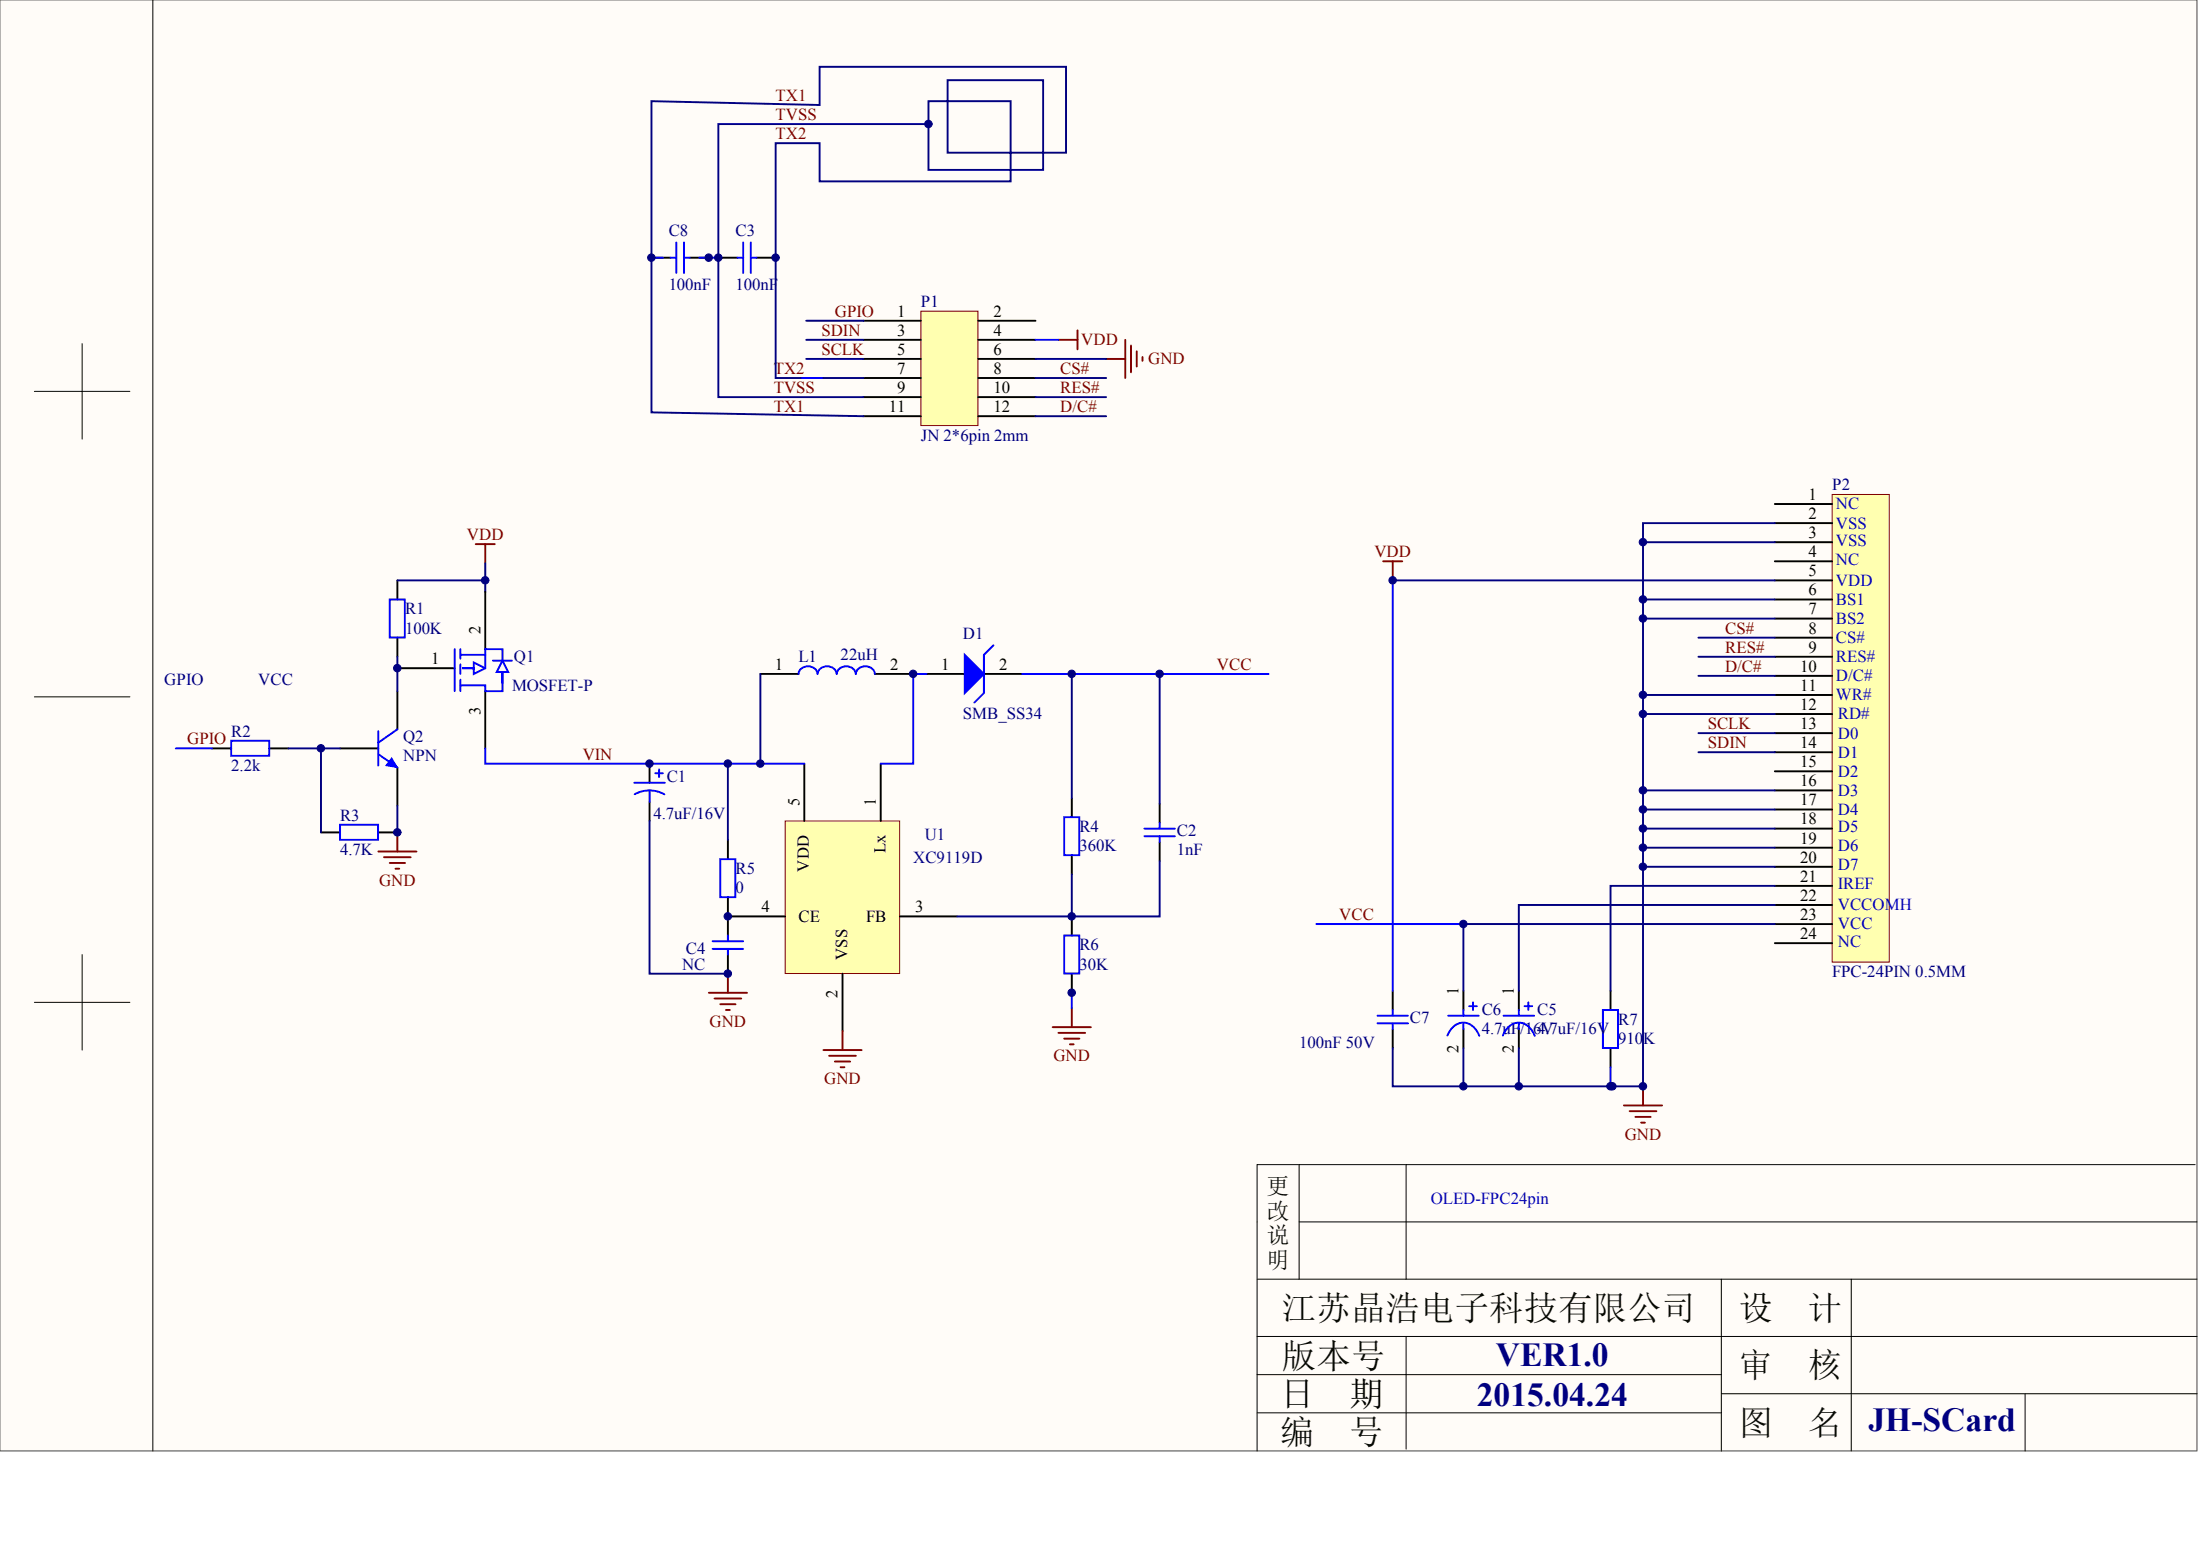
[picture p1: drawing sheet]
<svg xmlns="http://www.w3.org/2000/svg" width="840mm" height="594mm" viewBox="0 0 840 594" stroke-linecap="round" stroke-linejoin="round" font-family="sans-serif">
<path d="M0 0h838.4v553.6h-838.4z" fill="#fffcf8" stroke="#696969" stroke-width=".38"/>
<g fill="none" stroke="#000" stroke-width=".38">
<path d="M58.3 0v553.6M31.4 131.1v36.4M13.1 149.3h36.5M13.1 265.9h36.5M31.4 364.2v36.5M13.1 382.4h36.5M495.8 444.4v43.7M536.6 444.4v43.7M837.8 444.4h-358v109.2M495.8 466.2h342.7M479.8 488.1h358.7M656.9 488.1v65.5"/>
<path d="M706.5 488.1v65.5M479.8 509.9h358.7M536.6 509.9v43M479.8 524.5h177.1M479.8 539.1h177.1M656.9 531.8h181.6M772.9 531.8v21.8"/>
</g>
<g fill="none" stroke="#000" stroke-width=".73">
<path d="M151.7 221.5v7.2M151.7 243.3v7.3M290.2 257.1h14.6M333.9 257.1h14.6M151.7 263.7v14.6M80.9 285.6h7.3M102.8 285.6h7.3M129.8 285.6h14.6M151.7 292.8v14.6M247.9 291.4v7.3M122.5 317.6h7.3M144.4 317.6h7.3"/>
<path d="M247.9 306v7.2M531.5 378.1v7.3M558.5 378.1v7.3M579.6 378.1v7.3M614.6 378.1v7.3M531.5 392.6v7.3M558.5 392.6v7.3M579.6 392.6v7.3M614.6 399.9v7.3"/>
</g>
<g fill="none" stroke="#00f" stroke-width=".73">
<path d="M305.5 144.2h8.7M148.7 228.7h5.8v14.5h-5.8zM312 257.1a3.7 3.7 0 0 0-3.6-2.9 3.7 3.7 0 0 0-3.6 2.9M319.3 257.1a3.7 3.7 0 0 0-3.6-2.9 3.7 3.7 0 0 0-3.6 2.9M326.6 257.1a3.7 3.7 0 0 0-3.6-2.9 3.7 3.7 0 0 0-3.6 2.9M333.9 257.1a3.7 3.7 0 0 0-3.6-2.9 3.7 3.7 0 0 0-3.7 2.9M144.4 279v13.1M151.7 278.3l-7.3 5.1M88.2 282.6h14.5v5.8h-14.5zM144.4 287.7l7.3 5.1M242.1 298.7h11.6M250.1 295h2.9"/>
<path d="M251.5 293.6v2.9M129.8 314.7h14.5v5.8h-14.5zM247.9 301.6a11.6 11.6 0 0 1 5.7 1.5M247.9 301.6a11.6 11.6 0 0 0-5.7 1.4M247.9 301.6v4.4M525.7 387.5h11.7M525.7 390.5h11.7M531.5 385.4v2.1M531.5 390.5v2.1M552.4 395.1a6.8 6.8 0 0 1 7.2-4.8 7.4 7.4 0 0 1 5 4.9M552.7 387.5h11.6M558.5 385.4v2.1"/>
<path d="M558.5 390.5v2.1M560.7 383.9h2.9M562.1 382.4v3M573.5 395.1a6.8 6.8 0 0 1 7.2-4.8 7.4 7.4 0 0 1 5 4.9M573.8 387.5h11.7M579.6 385.4v2.1M579.6 390.5v2.1M581.8 383.9h3M583.3 382.4v3M611.7 385.4h5.8v14.5h-5.8z"/>
</g>
<path d="M149.5 289.2l2.2 3.6-4.4-.7z" fill="#00f" stroke="#00f" stroke-width=".38"/>
<path d="M110.1 285.6h19.7" fill="none" stroke="#000080" stroke-width=".73"/>
<path d="M151.7 317.6v7.3M144.4 324.9h14.5M146.6 327.1h10.2M148.7 329.3h5.9M150.9 331.5h1.5" fill="none" stroke="#800000" stroke-width=".73"/>
<path d="M299.7 313.2h43.6v58.2h-43.6z" fill="#ffffb0" stroke="#800000" stroke-width=".38"/>
<g fill="none" stroke="#000" stroke-width=".73">
<path d="M353.6 257.1h14.6M375.5 257.1h14.6M307 291.4v21.8M336.1 291.4v21.8M409 304.5v7.3M442.6 306.7v7.3M277.8 320.5v7.3M409 326.4v7.2M442.6 321.3v7.2M277.8 349.7h21.9M277.8 342.4v14.6M343.4 349.7h21.9"/>
<path d="M409 349.7v7.3M277.8 364.2v7.3M321.5 371.5v21.9M409 371.5v7.3"/>
</g>
<g fill="#00f" stroke="#00f" stroke-width=".73">
<path d="M368.2 249.9l7.3 7.2-7.3 7.3z"/>
<path d="M375.5 249.9l3.6-3.7z"/>
</g>
<path d="M375.5 249.9v14.5l-3.7 3.7M406.1 311.8h5.8v14.5h-5.8zM436.7 316.2h11.7M436.7 319.1h11.7M442.6 314v2.2M442.6 319.1v2.2M274.9 327.8h5.7v14.5h-5.7zM272 359.1h11.6M277.8 357v2.1M406.1 357h5.8v14.4h-5.8zM272 362.1h11.6M277.8 362.1v2.1" fill="none" stroke="#00f" stroke-width=".73"/>
<g fill="none" stroke="#800000" stroke-width=".73">
<path d="M270.5 378.8h14.6M277.8 371.5v7.3M272.7 381h10.2M274.9 383.2h5.8M277.1 385.4h1.4M321.5 393.4v7.3M401.7 391.9h14.6M403.9 394.1h10.2M406.1 396.3h5.9M408.3 398.5h1.5M409 384.6v7.3M314.2 400.7h14.6"/>
<path d="M316.4 402.8h10.2M318.6 405h5.9M320.8 407.2h1.5"/>
</g>
<path d="M290.2 257.1v34.3M409 257.1v47.4M442.6 257.1v49.6M277.8 291.4v29.1M151.7 307.4v10.2M247.9 313.2v58.3h29.9M409 333.6v16.1M442.6 328.5v21.2h-77.3" fill="none" stroke="#000080" stroke-width=".73"/>
<path d="M699.2 188.7h21.8v178.4h-21.8z" fill="#ffffb0" stroke="#800000" stroke-width=".38"/>
<g fill="none" stroke="#000" stroke-width=".73">
<path d="M677.3 192.3h21.9M677.3 199.6h21.9M677.3 206.9h21.9M677.3 214.2h21.9M677.3 221.5h21.9M677.3 228.7h21.9M677.3 236h21.9M677.3 243.3h21.9M677.3 250.6h21.9M677.3 257.9h21.9M677.3 265.2h21.9M677.3 272.4h21.9"/>
<path d="M677.3 279.7h21.9M677.3 287h21.9M677.3 294.3h21.9M677.3 301.6h21.9M677.3 308.9h21.9M677.3 316.2h21.9M677.3 323.4h21.9M677.3 330.7h21.9M677.3 338h21.9M677.3 345.3h21.9M677.3 352.6h21.9M677.3 359.9h21.9"/>
</g>
<path d="M648.2 243.3h29.1M648.2 250.6h29.1M648.2 257.9h29.1M648.2 279.7h29.1M648.2 287h29.1" fill="none" stroke="#000080" stroke-width=".73"/>
<path d="M351.4 118.7h21.8v43.7h-21.8z" fill="#ffffb0" stroke="#800000" stroke-width=".38"/>
<g fill="none" stroke="#000" stroke-width=".73">
<path d="M248.6 98.3h7.3M263.2 98.3h7.3M274.1 98.3h7.3M288.7 98.3h7.3M329.6 122.4h21.8M329.6 129.7h21.8M329.6 136.9h21.8M373.3 122.4h21.9M373.3 129.7h21.9M373.3 136.9h21.9M329.6 144.2h21.8M329.6 151.5h21.8"/>
<path d="M329.6 158.8h21.8M373.3 144.2h21.9M373.3 151.5h21.9M373.3 158.8h21.9M185.2 225.8v21.9M151.7 255h21.8M185.2 263.7v21.9"/>
</g>
<g fill="none" stroke="#000080" stroke-width=".73">
<path d="M354.4 47.3h-80.3v104.2h55.5M307.7 129.7h21.9M307.7 122.4h21.9M307.7 136.9h21.9M395.2 136.9h27M305.5 144.2h-9.5v-89.6h16.8v14.6h72.9v-30.6h-31.3v26.2h43.7v-34.2h-36.5v27.7h45.2v-32.8h-94v14.6l-64.2-1.5v118.7l81 1.5M314.2 144.2h15.4M395.2 144.2h27M395.2 151.5h27M395.2 158.8h27M677.3 199.6h-50.3v29.1M185.2 214.9v10.9"/>
<path d="M627 206.9h50.3M151.7 221.5h33.5M531.5 221.5h145.8M677.3 228.7h-50.3v7.3M677.3 236h-50.3v65.6M151.7 250.6v13.1M627 265.2h50.3M627 272.4h50.3M122.5 285.6v32M627 308.9h50.3M627 316.2h50.3M677.3 301.6h-50.3v29.1"/>
<path d="M627 323.4h50.3M677.3 338h-62.7v40.1M677.3 330.7h-50.3v83.8h-47.4M677.3 352.6h-118.8v25.5M677.3 345.3h-97.7v32.8M531.5 399.9v14.6h27v-14.6M579.6 399.9v14.6h-21.1"/>
</g>
<g fill="none" stroke="#800000" stroke-width=".73">
<path d="M403.9 129.7h7.3M411.2 126v7.3M422.2 136.9h7.2M429.4 129.7v14.5M431.6 131.8v10.2M433.8 134v5.9M436 136.2v1.5M181.6 207.6h7.2M185.2 207.6v7.3M527.9 214.2h7.3M531.5 214.2v7.3M627 414.5v7.3"/>
<path d="M619.7 421.8h14.6M621.9 424h10.2M624.1 426.2h5.9M626.3 428.3h1.5"/>
</g>
<g fill="none" stroke="#00f" stroke-width=".73">
<path d="M248.6 98.3h4.4M255.9 98.3h2.2M258.1 92.5v11.7M261 98.3h2.2M261 92.5v11.7M266.9 98.3h7.2M281.4 98.3h2.2M283.6 92.5v11.7M286.5 92.5v11.7M286.5 98.3h2.2M395.2 129.7h8.7M531.5 221.5v156.6"/>
<path d="M173.5 247.7v16M175.7 249.9h9.5v-2.2h6.6v4.3M175.7 247.7v3.6M175.7 253.5v3.6M175.7 259.3v4.4M176.4 255h4.4v-2.2l4.4 2.2-4.4 2.1v-2.1zM185.2 249.9v5.1M188.1 252h7.3M191.8 252l2.1 4.4h-2.1v4.4v-4.4h-2.2zM353.6 257.1h-5.1v34.3h-12.4M390.1 257.1h94M191.8 260.8v2.9h-6.6v-2.2h-9.5"/>
<path d="M67.1 285.6h13.8M185.2 285.6v5.8h121.8M502.4 352.6h56.1M409 378.1v6.5M614.6 407.2v7.3h.8"/>
</g>
<g fill="#000080" stroke="#000080" stroke-width=".38">
<circle cx="122.5" cy="285.5" r="1.42"/>
<circle cx="151.6" cy="317.6" r="1.42"/>
<circle cx="151.6" cy="254.9" r="1.42"/>
<circle cx="185.2" cy="221.4" r="1.42"/>
<circle cx="247.9" cy="291.4" r="1.42"/>
<circle cx="248.6" cy="98.3" r="1.42"/>
<circle cx="270.5" cy="98.3" r="1.42"/>
<circle cx="274.1" cy="98.3" r="1.42"/>
<circle cx="277.8" cy="371.5" r="1.42"/>
<circle cx="277.8" cy="349.6" r="1.42"/>
<circle cx="277.8" cy="291.4" r="1.42"/>
<circle cx="290.2" cy="291.4" r="1.42"/>
<circle cx="296" cy="98.3" r="1.42"/>
<circle cx="348.5" cy="257.1" r="1.42"/>
<circle cx="354.3" cy="47.3" r="1.42"/>
<circle cx="409" cy="378.8" r="1.42"/>
<circle cx="409" cy="349.6" r="1.42"/>
<circle cx="409" cy="257.1" r="1.42"/>
<circle cx="442.5" cy="257.1" r="1.42"/>
<circle cx="531.5" cy="221.4" r="1.42"/>
<circle cx="558.5" cy="414.5" r="1.42"/>
<circle cx="558.5" cy="352.5" r="1.42"/>
<circle cx="579.6" cy="414.5" r="1.42"/>
<circle cx="614.6" cy="414.5" r="1.42"/>
<circle cx="615.3" cy="414.5" r="1.42"/>
<circle cx="627" cy="414.5" r="1.42"/>
<circle cx="627" cy="330.7" r="1.42"/>
<circle cx="627" cy="323.4" r="1.42"/>
<circle cx="627" cy="316.1" r="1.42"/>
<circle cx="627" cy="308.8" r="1.42"/>
<circle cx="627" cy="301.5" r="1.42"/>
<circle cx="627" cy="272.4" r="1.42"/>
<circle cx="627" cy="265.1" r="1.42"/>
<circle cx="627" cy="236" r="1.42"/>
<circle cx="627" cy="228.7" r="1.42"/>
<circle cx="627" cy="206.8" r="1.42"/>
</g>
<g font-size="13.1" fill="#080d02">
<text x="489.2" y="503.7">江苏晶浩电子科技有限公司</text>
<text x="663.5" y="503.7">设</text>
<text x="689.9" y="503.7">计</text>
<text x="489.2" y="521.9">版本号</text>
<text x="663.5" y="525.6">审</text>
<text x="689.9" y="525.6">核</text>
<text x="488.5" y="551.1">编</text>
<text x="515" y="551.1">号</text>
<text x="663.5" y="547.4">图</text>
<text x="689.9" y="547.4">名</text>
</g>
<g font-size="13.1">
<text x="488.5" y="536.5">日</text>
<text x="515" y="536.5">期</text>
</g>
<g font-size="12.8" fill="#000080">
<text x="570.9" y="521.4">VER1.0</text>
<text x="563.6" y="536.7">2015.04.24</text>
<text x="713.1" y="546.1">JH-SCard</text>
</g>
<g font-size="8.7" fill="#080d02">
<text x="483.4" y="455.5">更</text>
<text x="483.4" y="465">改</text>
<text x="483.4" y="474.5">说</text>
<text x="483.4" y="483.9">明</text>
</g>
<g font-size="6.4" fill="#800000">
<text x="296" y="38.5">TX1</text>
<text x="296" y="45.8">TVSS</text>
<text x="296" y="53.1">TX2</text>
<text x="318.6" y="120.8">GPIO</text>
<text x="313.5" y="128.1">SDIN</text>
<text x="412.7" y="131.7">VDD</text>
<text x="313.5" y="135.4">SCLK</text>
<text x="295.3" y="142.7">TX2</text>
<text x="404.7" y="142.7">CS#</text>
<text x="438.2" y="139">GND</text>
<text x="295.3" y="149.9">TVSS</text>
<text x="404.7" y="149.9">RES#</text>
<text x="295.3" y="157.2">TX1</text>
<text x="404.7" y="157.2">D/C#</text>
<text x="178.2" y="206">VDD</text>
<text x="524.5" y="212.6">VDD</text>
<text x="658.4" y="241.7">CS#</text>
<text x="658.4" y="249">RES#</text>
<text x="464.4" y="255.6">VCC</text>
<text x="658.4" y="256.3">D/C#</text>
<text x="651.8" y="278.2">SCLK</text>
<text x="71.5" y="284">GPIO</text>
<text x="651.8" y="285.4">SDIN</text>
<text x="222.4" y="289.8">VIN</text>
<text x="144.7" y="337.9">GND</text>
<text x="511.1" y="351">VCC</text>
<text x="270.8" y="391.8">GND</text>
<text x="402" y="404.9">GND</text>
<text x="314.5" y="413.7">GND</text>
<text x="620" y="434.8">GND</text>
</g>
<g font-size="6.4" fill="#000080">
<text x="255.2" y="90.2">C8</text>
<text x="280.7" y="90.2">C3</text>
<text x="255.2" y="110.6">100nF</text>
<text x="280.7" y="110.6">100nF</text>
<text x="351.4" y="117.2">P1</text>
<text x="351.4" y="168.2">JN 2*6pin 2mm</text>
<text x="699.2" y="187.1">P2</text>
<text x="154.6" y="234.4">R1</text>
<text x="154.6" y="241.7">100K</text>
<text x="367.5" y="243.9">D1</text>
<text x="320.8" y="251.9">22uH</text>
<text x="196.1" y="252.7">Q1</text>
<text x="304.8" y="252.7">L1</text>
<text x="62.7" y="261.4">GPIO</text>
<text x="98.6" y="261.4">VCC</text>
<text x="195.4" y="263.6">MOSFET-P</text>
<text x="367.5" y="274.5">SMB_SS34</text>
<text x="88.2" y="281.1">R2</text>
<text x="153.8" y="283.3">Q2</text>
<text x="153.8" y="290.5">NPN</text>
<text x="88.2" y="294.2">2.2k</text>
<text x="254.5" y="298.6">C1</text>
<text x="129.8" y="313.1">R3</text>
<text x="249.4" y="312.4">4.7uF/16V</text>
<text x="412" y="317.5">R4</text>
<text x="352.9" y="320.4">U1</text>
<text x="449.1" y="319">C2</text>
<text x="129.8" y="326.2">4.7K</text>
<text x="348.5" y="329.2">XC9119D</text>
<text x="412" y="324.8">360K</text>
<text x="449.1" y="326.2">1nF</text>
<text x="280.7" y="333.5">R5</text>
<text x="280.7" y="340.8">0</text>
<text x="261.8" y="364.1">C4</text>
<text x="412" y="362.7">R6</text>
<text x="260.3" y="369.9">NC</text>
<text x="412" y="369.9">30K</text>
<text x="699.2" y="372.9">FPC-24PIN 0.5MM</text>
<text x="565.5" y="387.4">C6</text>
<text x="586.6" y="387.4">C5</text>
<text x="538.1" y="390.3">C7</text>
<text x="565.5" y="394.7">4.7uF</text>
<text x="580.1" y="394.7">/16V</text>
<text x="586.6" y="394.7">4.7uF/16V</text>
<text x="617.6" y="391.1">R7</text>
<text x="495.8" y="399.8">100nF 50V</text>
<text x="617.6" y="398.4">910K</text>
</g>
<g font-size="6.4">
<text x="342.4" y="120.8">1</text>
<text x="379.1" y="120.8">2</text>
<text x="342.4" y="128.1">3</text>
<text x="379.1" y="128.1">4</text>
<text x="342.4" y="135.4">5</text>
<text x="379.1" y="135.4">6</text>
<text x="342.4" y="142.7">7</text>
<text x="379.1" y="142.7">8</text>
<text x="342.4" y="149.9">9</text>
<text x="379.1" y="149.9">10</text>
<text x="339.2" y="157.2">11</text>
<text x="379.1" y="157.2">12</text>
<text x="690.2" y="190.7">1</text>
<text x="690.2" y="198">2</text>
<text x="690.2" y="205.3">3</text>
<text x="690.2" y="212.6">4</text>
<text x="690.2" y="219.9">5</text>
<text x="690.2" y="227.2">6</text>
<text x="690.2" y="234.4">7</text>
<text x="690.2" y="241.7">8</text>
<text x="690.2" y="249">9</text>
<text x="164.5" y="253.4">1</text>
<text x="295.7" y="255.6">1</text>
<text x="339.8" y="255.6">2</text>
<text x="359.2" y="255.6">1</text>
<text x="381.3" y="255.6">2</text>
<text x="687" y="256.3">10</text>
<text x="687" y="263.6">11</text>
<text x="687" y="270.9">12</text>
<text x="687" y="278.2">13</text>
<text x="687" y="285.4">14</text>
<text x="687" y="292.7">15</text>
<text x="687" y="300">16</text>
<text x="687" y="307.3">17</text>
<text x="687" y="314.6">18</text>
<text x="687" y="321.9">19</text>
<text x="687" y="329.2">20</text>
<text x="687" y="336.4">21</text>
<text x="687" y="343.7">22</text>
<text x="290.6" y="348.1">4</text>
<text x="304.8" y="351.7">CE</text>
<text x="330.6" y="351.7">FB</text>
<text x="349.2" y="348.1">3</text>
<text x="687" y="351">23</text>
<text x="687" y="358.3">24</text>
</g>
<g font-size="6.4" fill="#0000bf">
<text x="700.7" y="194.4">NC</text>
<text x="700.7" y="201.7">VSS</text>
<text x="700.7" y="208.2">VSS</text>
<text x="700.7" y="215.5">NC</text>
<text x="700.7" y="223.5">VDD</text>
<text x="700.7" y="230.8">BS1</text>
<text x="700.7" y="238.1">BS2</text>
<text x="700.7" y="245.4">CS#</text>
<text x="700.7" y="252.7">RES#</text>
<text x="700.7" y="259.9">D/C#</text>
<text x="700.7" y="267.2">WR#</text>
<text x="701.4" y="274.5">RD#</text>
<text x="701.4" y="281.8">D0</text>
<text x="701.4" y="289.1">D1</text>
<text x="701.4" y="296.4">D2</text>
<text x="701.4" y="303.7">D3</text>
<text x="701.4" y="310.9">D4</text>
<text x="701.4" y="317.5">D5</text>
<text x="701.4" y="324.8">D6</text>
<text x="701.4" y="332.1">D7</text>
<text x="701.4" y="339.4">IREF</text>
<text x="701.4" y="347.4">VCCOMH</text>
<text x="701.4" y="354.6">VCC</text>
<text x="701.4" y="361.2">NC</text>
<text x="546.1" y="459.6">OLED-FPC24pin</text>
</g>
<g font-size="6.3">
<text x="183.3" y="241.9" transform="rotate(-90 183.3 241.9)">2</text>
<text x="183.3" y="272.8" transform="rotate(-90 183.3 272.8)">3</text>
<text x="305.1" y="307.4" transform="rotate(-90 305.1 307.4)">5</text>
<text x="334.3" y="307.4" transform="rotate(-90 334.3 307.4)">1</text>
<text x="337.9" y="325.6" transform="rotate(-90 337.9 325.6)">Lx</text>
<text x="308.7" y="332.5" transform="rotate(-90 308.7 332.5)">VDD</text>
<text x="323.3" y="366.4" transform="rotate(-90 323.3 366.4)">VSS</text>
<text x="319.7" y="380.6" transform="rotate(-90 319.7 380.6)">2</text>
<text x="556.6" y="379.5" transform="rotate(-90 556.6 379.5)">1</text>
<text x="577.8" y="379.5" transform="rotate(-90 577.8 379.5)">1</text>
<text x="556.6" y="401.8" transform="rotate(-90 556.6 401.8)">2</text>
<text x="577.8" y="401.8" transform="rotate(-90 577.8 401.8)">2</text>
</g>
</svg>
